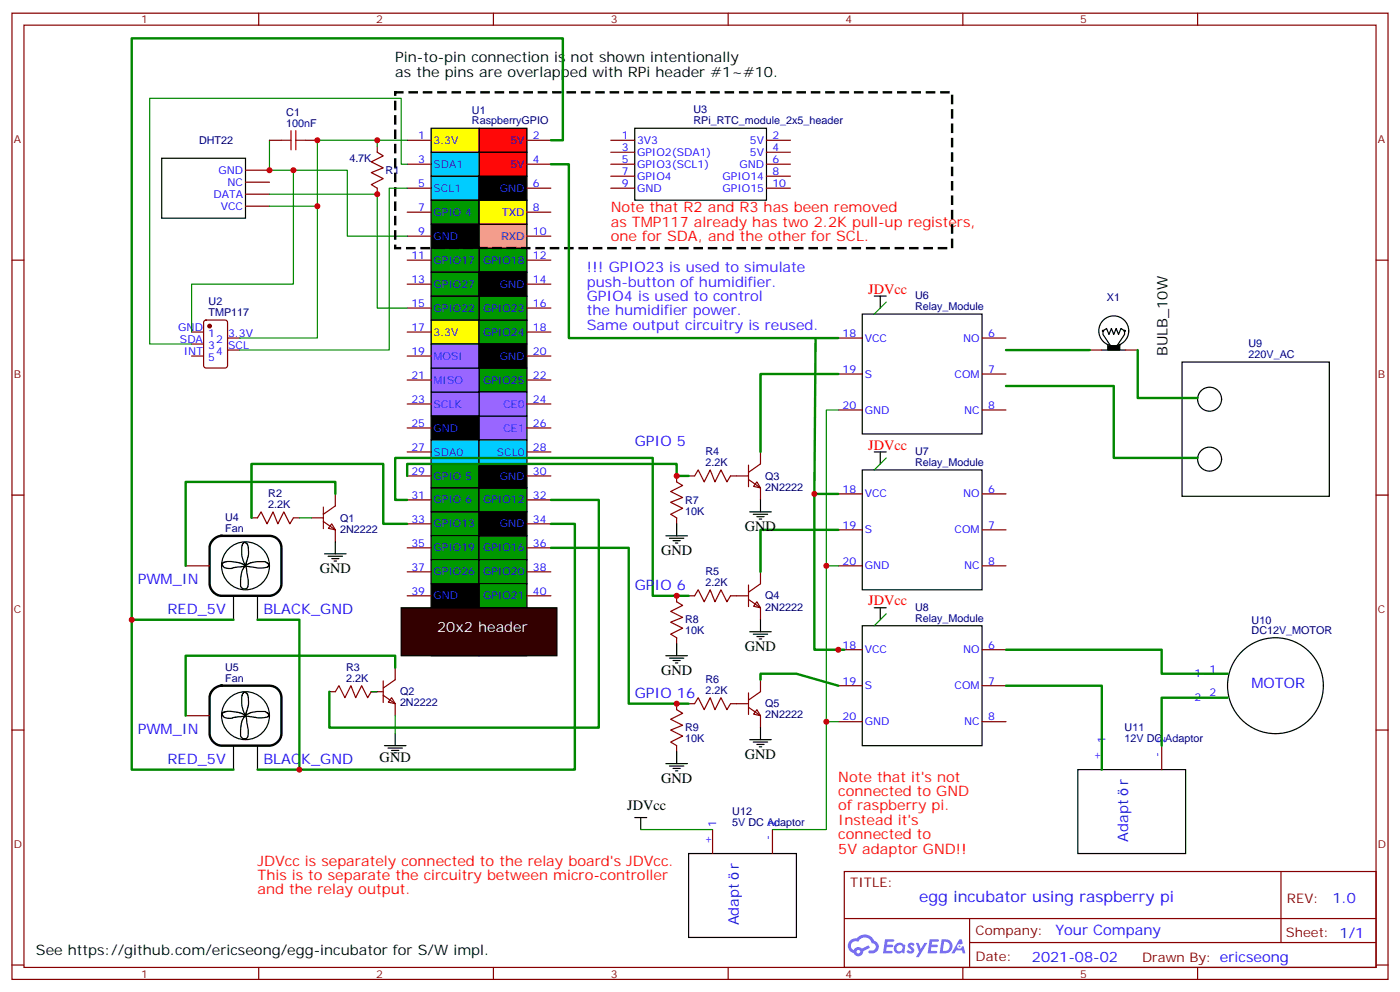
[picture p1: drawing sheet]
<svg xmlns="http://www.w3.org/2000/svg" width="412mm" height="292mm" viewBox="0 0 412 292" stroke-linecap="round" stroke-linejoin="round" font-family="sans-serif">
<g fill="none" stroke="#870000" stroke-width=".35">
<path d="M3.5 3.9h405.4v284.3h-405.4zM7.1 7.4h398.2v277.3h-398.2zM76.2 3.9v3.5M145.3 3.9v3.5M214.5 3.9v3.5M283.6 3.9v3.5M352.8 3.9v3.5M3.5 76.6h3.6M405.3 76.6h3.6M3.5 145.7h3.6M405.3 145.7h3.6M3.5 214.8h3.6"/>
<path d="M405.3 214.8h3.6M248.7 256.5h156.6v28.2h-156.6zM377.3 256.5v20.9M248.7 270.3h156.5M285.6 277.4h119.6M285.6 270.3v14.1M3.5 284h3.6M76.2 284.7v3.5M145.3 284.7v3.5M214.5 284.7v3.5M283.6 284.7v3.5M352.8 284.7v3.5"/>
<path d="M405.3 284h3.6"/>
</g>
<g fill="#5487ff">
<path d="M267.7 277.6a1.22 1.22 0 0 1 1.7 .3l-.4 .6a.47 .47 0 0 0-.3-.4 .47 .47 0 0 0-.5 .2l.1 .2a1.14 1.14 0 0 1 .8 1.8 1.14 1.14 0 0 1-1.9-.1l-.2-.1 .5-.6 .7 .4a.29 .29 0 0 0 .3-.2 .29 .29 0 0 0-.2-.3 1.04 1.04 0 0 1-.6-1.8z"/>
<path d="M260.7 276.4h2.4l.3 .2-.2 .5h-1.8l-.1 .9h1.5l.3 .4-.3 .3h-1.6l-.2 1.1 1.7 .1 .2 .3-.2 .3-2.6 .1z"/>
<path d="M273.8 276.4h2.4l.3 .2-.1 .5h-1.8l-.2 .9h1.6l.3 .4-.4 .3h-1.6l-.1 1.1 1.7 .1 .2 .3-.2 .3h-2.6z"/>
<path d="M282.6 276.4h.7l.3 1.3-.6 .3a.69 .69 0 0 0-1 .2 .69 .69 0 0 0 .4 1 .69 .69 0 0 0 .9-.6l.5-.3 .6 2.2h-.8l-.2-.8h-1.8l-.5 .8h-.8z"/>
<path d="M269.8 277.5h.8l.6 1.8 1.1-1.8h.9l-2.6 4.2h-.8l.9-1.6z"/>
<path d="M277.4 276.4l-.6 4.2h1.3a2.11 2.11 0 0 0 2.5-2.2 2.11 2.11 0 0 0-2.5-2zM278.1 277.1a1.39 1.39 0 0 1 1.7 1.5 1.39 1.39 0 0 1-1.8 1.2h-.3z"/>
<path d="M263.7 278a1.54 1.54 0 0 0-.1 2.2 1.54 1.54 0 0 0 2.2 .1l.6 .3 .3-2.3-.2-.3h-.4a1.49 1.49 0 0 0-2.4 0zM264 279a.94 .94 0 0 1 1.8 0 .94 .94 0 0 1-1.8 0z"/>
<path d="M250.4 276.8a2.18 2.18 0 0 0 1.1 3.7 1.44 1.44 0 0 0 1.6 .9 1.44 1.44 0 0 0 1.2-1.5l2-1-.5-.7-1.9 1a1.47 1.47 0 0 0-2.4 .4 1.39 1.39 0 0 1-.7-1.9 1.39 1.39 0 0 1 2-.5 2.12 2.12 0 0 1 2.2-1.3 2.12 2.12 0 0 1 1.9 1.7 1.14 1.14 0 0 1 1.1 1.4 1.14 1.14 0 0 1-1.7 .7 .43 .43 0 0 0-.5 .4 .43 .43 0 0 0 .4 .5 1.98 1.98 0 0 0 2.5-1.3 1.98 1.98 0 0 0-1.2-2.5 3.1 3.1 0 0 0-5.3-.7l-.9 .1zM252.3 280.1a.55 .55 0 0 1 1.1 0 .55 .55 0 0 1-1.1 0z"/>
<circle cx="282.6" cy="278.5" r=".26"/>
</g>
<g fill="#f00" stroke="#000" stroke-width=".35">
<path d="M141.1 44.8h14.1v7.1h-14.1z"/>
<path d="M141.1 37.7h14.1v7.1h-14.1z"/>
</g>
<path d="M141.1 108.3h14.1v7.1h-14.1z" fill="#090" stroke="#000" stroke-width=".35"/>
<g fill="#96f" stroke="#000" stroke-width=".35">
<path d="M141.1 122.4h14.1v7.1h-14.1z"/>
<path d="M141.1 115.4h14.1v7h-14.1z"/>
<path d="M127 115.4h14.1v7h-14.1z"/>
<path d="M127 108.3h14.1v7.1h-14.1z"/>
</g>
<path d="M127 94.2h14.1v7h-14.1z" fill="#ff0" stroke="#000" stroke-width=".35"/>
<path d="M127 101.2h14.1v7.1h-14.1z" fill="#96f" stroke="#000" stroke-width=".35"/>
<g fill="#0cf" stroke="#000" stroke-width=".35">
<path d="M127 51.9h14.1v7h-14.1z"/>
<path d="M127 44.8h14.1v7.1h-14.1z"/>
</g>
<g fill="#090" stroke="#000" stroke-width=".35">
<path d="M141.1 94.2h14.1v7h-14.1z"/>
<path d="M141.1 87.1h14.1v7.1h-14.1z"/>
<path d="M127 87.1h14.1v7.1h-14.1z"/>
<path d="M127 80.1h14.1v7h-14.1z"/>
<path d="M141.1 73h14.1v7.1h-14.1z"/>
<path d="M127 73h14.1v7.1h-14.1z"/>
</g>
<path d="M127 37.7h14.1v7.1h-14.1z" fill="#ff0" stroke="#000" stroke-width=".35"/>
<path d="M127 58.9h14.1v7.1h-14.1z" fill="#090" stroke="#000" stroke-width=".35"/>
<path d="M141.1 66h14.1v7h-14.1z" fill="#f96" stroke="#000" stroke-width=".35"/>
<path d="M141.1 58.9h14.1v7.1h-14.1z" fill="#fc3" stroke="#000" stroke-width=".35"/>
<path d="M141.1 51.9h14.1v7h-14.1zM127 66h14.1v7h-14.1zM141.1 80.1h14.1v7h-14.1zM141.1 101.2h14.1v7.1h-14.1zM127 122.4h14.1v7.1h-14.1z" fill="#000" stroke="#000" stroke-width=".35"/>
<g fill="none" stroke="#870000" stroke-width=".35">
<path d="M119.9 41.3h7.1M119.9 48.3h7.1M119.9 55.4h7.1M155.2 41.3h7.1M155.2 48.3h7.1M155.2 55.4h7.1M119.9 62.4h7.1M119.9 69.5h7.1M119.9 76.6h7.1M155.2 62.4h7.1M155.2 69.5h7.1M155.2 76.6h7.1"/>
<path d="M119.9 83.6h7.1M119.9 90.7h7.1M119.9 97.7h7.1M155.2 83.6h7.1M155.2 90.7h7.1M155.2 97.7h7.1M119.9 104.8h7.1M119.9 111.8h7.1M119.9 118.9h7.1M155.2 104.8h7.1M155.2 111.8h7.1M155.2 118.9h7.1"/>
<path d="M119.9 125.9h7.1M155.2 125.9h7.1"/>
</g>
<g fill="#0cf" stroke="#000" stroke-width=".35">
<path d="M127 129.5h14.1v7h-14.1z"/>
<path d="M141.1 129.5h14.1v7h-14.1z"/>
</g>
<g fill="#090" stroke="#000" stroke-width=".35">
<path d="M127 136.5h14.1v7.1h-14.1z"/>
<path d="M127 143.6h14.1v7h-14.1z"/>
<path d="M127 150.6h14.1v7.1h-14.1z"/>
<path d="M127 157.7h14.1v7h-14.1z"/>
<path d="M127 164.7h14.1v7.1h-14.1z"/>
<path d="M141.1 157.7h14.1v7h-14.1z"/>
<path d="M141.1 164.7h14.1v7.1h-14.1z"/>
<path d="M141.1 171.8h14.1v7.1h-14.1z"/>
<path d="M141.1 143.6h14.1v7h-14.1z"/>
</g>
<path d="M141.1 136.5h14.1v7.1h-14.1zM141.1 150.6h14.1v7.1h-14.1zM127 171.8h14.1v7.1h-14.1z" fill="#000" stroke="#000" stroke-width=".35"/>
<g fill="none" stroke="#870000" stroke-width=".35">
<path d="M119.9 133h7.1M155.2 133h7.1M119.9 140.1h7.1M119.9 147.1h7.1M119.9 154.2h7.1M155.2 140.1h7.1M155.2 147.1h7.1M155.2 154.2h7.1M119.9 161.2h7.1M119.9 168.3h7.1M119.9 175.3h7.1M155.2 161.2h7.1"/>
<path d="M155.2 168.3h7.1M155.2 175.3h7.1"/>
</g>
<path d="M141.1 178.9h14.1v7h-14.1z" fill="#c63" stroke="#000" stroke-width=".35"/>
<path d="M127 178.9h14.1v7h-14.1z" fill="#000" stroke="#000" stroke-width=".35"/>
<path d="M127 185.9h14.1v7.1h-14.1z" fill="#90f" stroke="#000" stroke-width=".35"/>
<path d="M141.1 185.9h14.1v7.1h-14.1z" fill="#000" stroke="#000" stroke-width=".35"/>
<g fill="none" stroke="#870000" stroke-width=".35">
<path d="M72.3 57.2h7.1M72.3 53.6h7.1M72.3 50.1h7.1M111.1 43v1.8l1.8 1.1-3.5 1.7 3.5 1.8-3.5 1.4 3.5 1.8-3.5 1.7 1.7 1.1v1.8M179.9 41.3h7.1M179.9 44.8h7.1M179.9 48.3h7.1M179.9 51.9h7.1M179.9 55.4h7.1M225.8 41.3h7M225.8 44.8h7M225.8 48.3h7"/>
<path d="M225.8 51.9h7M225.8 55.4h7M72.3 60.7h7.1M56.4 97.7h3.6M60.2 94.4l.5-.2h5.6l.7 .4v13l-.4 .6-5.9 .1-.7-.5v-12.9zM67 99.5h3.6M56.4 101.2h3.6M56.4 104.8h3.6M67 103h3.6M74.1 152.4h1.7l1.1-1.8 1.8 3.6 1.7-3.6 1.4 3.6 1.8-3.6 1.8 3.6 1-1.8h1.8M91.7 152.4h3.5M95.2 153.5l3.6 2.4v3.6"/>
<path d="M95.2 149.2v6.4M97.7 154.2l1.1 1.7-2.1-.4zM98.8 145.3v3.6l-3.6 2.4M54.7 166.5h7M116.4 196.5v3.5l-3.5 2.5M119.9 182.4h7.1M119.9 189.4h7.1M155.2 182.4h7.1M155.2 189.4h7.1M54.7 210.6h7M97 203.6h1.8l1-1.8 1.8 3.5 1.8-3.5 1.4 3.5 1.7-3.5 1.8 3.5 1.1-1.7h3.5M112.9 204.6l3.5 2.5v3.5"/>
<path d="M112.9 200.4v6.3M115.4 205.3l1 1.8-2-.5z"/>
</g>
<g fill="none" stroke="#000" stroke-width=".35">
<path d="M187 37.7h38.8v21.2h-38.8zM47.6 46.6h24.7v17.6h-24.7zM98.8 159.5v3.5M68.8 175.3v7.1M72.2 166.5l-1.2-.8-2.9-.5-1.9 .2-.8 .5 .6 1.1 .8 .3h1.4l.6-.3 3.2-.4M72.4 166.5l3.4 .7h1.6l1.4-.3 .3-.2v-.7l-1-.7h-2.4l-1.9 .3-1.4 .6 .8-2.9v-2.1l-.4-1.1-.9-.5-.7 1.1v2.9l.6 1.8 .7 1.4 .6 3.7v1.6l-.5 1.1-1 .1-.7-.8v-2.5l.5-2.2 .9-1.2M75.8 175.3v7.1M95.6 163h6.4M96.7 163.7h4.2M97.7 164.4h2.1M98.4 165.1h.7M68.8 219.4v7.1"/>
<path d="M72.2 210.6l-1.2-.8-2.9-.5-1.9 .2-.8 .5 .6 1.1 .8 .2 1.4 .1 .6-.3 3.2-.4M72.4 210.6l3.4 .7h1.6l1.4-.3 .3-.2v-.7l-1-.7h-2.4l-1.9 .3-1.4 .6 .8-2.9v-2.1l-.4-1.1-.9-.5-.7 1.1v2.9l.6 1.8 .7 1.4 .6 3.7v1.6l-.5 1.1-1 .1-.7-.8v-2.5l.5-2.2 .9-1.2M75.8 219.4v7.1M113.2 219.4h6.4M116.4 215.9v3.5M114.3 220.1h4.2M115.4 220.8h2.1M116.1 221.5h.7"/>
<circle cx="72.3" cy="166.5" r="7.1"/>
<circle cx="72.3" cy="210.6" r="7.1"/>
</g>
<path d="M79.4 41.3v8.8h22.9v19.4h17.6M79.4 57.2h31.7v33.5h8.8M86.4 50.1v33.5h-30v14.1M111.1 41.3v1.7M119.9 41.3h-26.4v19.4h-14.1M93.5 60.7v38.8h-22.9M88.2 152.4h3.5M109.4 203.6h1.7M116.4 210.6v5.3" fill="none" stroke="#008700" stroke-width=".35"/>
<circle cx="61.7" cy="96" r=".53" fill="#870000" stroke="#870000" stroke-width=".35"/>
<path d="M116.4 27.2h164.1v45.8h-164.1z" fill="none" stroke="#000" stroke-width=".71" stroke-dasharray="2.1 2.1"/>
<path d="M62.9 158.7a3.6 3.6 0 0 1 2.4-1h14.1a3.5 3.5 0 0 1 3.5 3.5v10.6a3.8 3.8 0 0 1-3.5 3.5h-14.1a3.8 3.8 0 0 1-3.6-3.5v-10.6a3.5 3.5 0 0 1 1.2-2.5zM62.9 202.8a3.6 3.6 0 0 1 2.4-1h14.1a3.5 3.5 0 0 1 3.5 3.5v10.6a3.8 3.8 0 0 1-3.5 3.5h-14.1a3.8 3.8 0 0 1-3.6-3.5v-10.6a3.5 3.5 0 0 1 1.2-2.5z" fill="none" stroke="#000" stroke-width=".71"/>
<path d="M162.3 41.3h3.5v-30h-127v171.1h30M74.1 152.4v-15.9h38.8v17.7h7M98.8 145.3v-3.5h-44.1v24.7M162.3 154.2h7v72.3h-93.5M162.3 147.1h14.1v67h-79.4v-10.5M38.8 182.4v44.1h30M75.8 182.4h12.4v44.1M116.4 196.5v-3.5h-61.7v17.6" fill="none" stroke="#008700" stroke-width=".71"/>
<path d="M118.2 178.9h45.8v14.1h-45.8z" fill="#300" stroke="#000" stroke-width=".35"/>
<g fill="none" stroke="#870000" stroke-width=".35">
<path d="M79.4 41.3h3.5M90 41.3h3.5M246.9 99.5h7.1M289.3 99.5h7M246.9 110.1h7.1M289.3 110.1h7M321 103h3.6M331.6 103h3.5M220.5 136.9v6.3M224 133v3.5l-3.5 2.5M246.9 120.6h7.1M289.3 120.6h7"/>
<path d="M199.3 140.1v1.7l1.8 1.1-3.5 1.7 3.5 1.8-3.5 1.4 3.5 1.8-3.5 1.7 1.7 1.1v1.8M202.8 140.1h1.8l1.1-1.8 1.7 3.5 1.8-3.5 1.4 3.5 1.8-3.5 1.7 3.5 1.1-1.7h5.3M220.5 141.1l3.5 2.5v3.5M223 141.8l1 1.8-2-.5zM246.9 145.3h7.1M246.9 155.9h7.1M289.3 145.3h7M289.3 155.9h7M199.3 175.3v1.8l1.8 1.1-3.5 1.7 3.5 1.8-3.5 1.4 3.5 1.8-3.5 1.7 1.7 1.1v1.7M202.8 175.3h1.8l1.1-1.7 1.7 3.5 1.8-3.5 1.4 3.5 1.8-3.5 1.7 3.5 1.1-1.8h5.3M220.5 176.4l3.5 2.5v3.5M220.5 172.2v6.3"/>
<path d="M223 177.1l1 1.8-2-.5zM224 168.3v3.5l-3.5 2.5M246.9 166.5h7.1M289.3 166.5h7M246.9 191.2h7.1M289.3 191.2h7M354.5 198.3h7.1M199.3 207.1v1.7l1.8 1.1-3.5 1.8 3.5 1.7-3.5 1.4 3.5 1.8-3.5 1.8 1.7 1v1.8M202.8 207.1h1.8l1.1-1.8 1.7 3.5 1.8-3.5 1.4 3.5 1.8-3.5 1.7 3.5 1.1-1.7h5.3M220.5 208.1l3.5 2.5v3.5M220.5 203.9v6.4M223 208.8l1 1.8-2-.4z"/>
<path d="M224 200v3.6l-3.5 2.4M246.9 201.8h7.1M246.9 212.4h7.1M289.3 201.8h7M289.3 212.4h7M324.6 219.4v7.1M342.2 219.4v7.1M354.5 205.3h7.1M209.9 244.1v7.1M227.5 244.1v7.1"/>
</g>
<g fill="none" stroke="#008700" stroke-width=".71">
<path d="M162.3 48.3h5.3v51.2h79.3M240.2 99.8l-.3 45.5h7M246.9 110.1h-22.9v22.9M296.3 113.6h31.8v21.2h24.7M296.3 103h24.7M335.1 103v14.1h17.7M119.9 140.1v-3.6h79.4v3.6h3.5M119.9 147.1h-3.5v-12.3h75.9v40.5h10.5M239.9 145.3v45.9h8.8M246.9 155.9h-22.9v12.4M162.3 161.2h22.9v45.9h17.6M296.3 191.2h45.9v7.1h19.4"/>
<path d="M224 200v-1.7h10.6l12.3 3.5M296.3 201.8h28.3v24.7M361.6 205.3h-19.4v14.1"/>
</g>
<g fill="none" stroke="#000" stroke-width=".35">
<path d="M254 92.4h35.3v35.3h-35.3zM257.5 87.1h3.6M259.3 87.1v3.6M324.9 97.7v.7l2.1 3.2M324.9 97.4l1.1-.7 .7 1.7 .7-1.7 .7 1.7 .7-1.7 .7 1.7 .7-1.7 1.1 .7M331.3 97.7v.7l-2.2 3.2M324.6 103h7M348.2 106.5h43.4v39.5h-43.4zM254 138.3h35.3v35.3h-35.3zM257.5 133h3.6M259.3 133v3.5M196.1 157.7h6.4"/>
<path d="M197.2 158.4h4.2M198.3 159.1h2.1M199 159.8h.7M199.3 154.2v3.5M220.8 150.6h6.4M221.9 151.3h4.2M223 152h2.1M223.7 152.8h.7M224 147.1v3.5M257.5 178.9h3.6M259.3 178.9v3.5M196.1 193h6.4"/>
<path d="M197.2 193.7h4.2M198.3 194.4h2.1M199 195.1h.7M199.3 189.4v3.6M220.8 185.9h6.4M221.9 186.6h4.2M223 187.3h2.1M223.7 188h.7M224 182.4v3.5M254 184.1h35.3v35.3h-35.3zM220.8 217.7h6.4M221.9 218.4h4.2"/>
<path d="M223 219.1h2.1M223.7 219.8h.7M224 214.1v3.6M196.1 224.7h6.4M197.2 225.4h4.2M198.3 226.1h2.1M199 226.8h.7M199.3 221.2v3.5M317.5 226.5h31.7v24.7h-31.7zM187 240.6h3.5M188.7 240.6v3.5M202.8 251.2h31.8v24.7h-31.8z"/>
<circle cx="328.1" cy="97.4" r="4.4"/>
<circle cx="356.3" cy="117.5" r="3.5"/>
<circle cx="356.3" cy="135.1" r="3.5"/>
<circle cx="375.7" cy="201.8" r="14.1"/>
</g>
<g fill="#000" stroke="#000" stroke-width=".35">
<path d="M326.3 101.6h3.5v-.2v1.6h-3.5z"/>
<circle cx="324.9" cy="97.4" r=".18"/>
<circle cx="331.3" cy="97.4" r=".18"/>
</g>
<path d="M119.9 55.4h-5.2v47.6h-44.1M119.9 48.3h-1.7v-19.4h-74.1v72.3h12.3M261.1 88.9l-3.6 3.5M246.9 120.6h-3.5v45.9h3.5M261.1 134.8l-3.6 3.5M243.4 166.5v45.9h3.5M261.1 180.6l-3.6 3.5M243.4 212.4v31.7h-15.9M188.7 244.1h21.2" fill="none" stroke="#008700" stroke-width=".35"/>
<path d="M85.7 38.5v5.6M87.1 38.5v5.6M82.9 41.3h2.8M87.1 41.3h2.9" fill="none" stroke="#a10000" stroke-width=".35"/>
<g fill="#c00">
<circle cx="111.1" cy="57.1" r=".88"/>
<circle cx="111.1" cy="41.3" r=".88"/>
<circle cx="93.5" cy="60.7" r=".88"/>
<circle cx="86.4" cy="50.1" r=".88"/>
<circle cx="38.8" cy="182.4" r=".88"/>
<circle cx="88.2" cy="226.5" r=".88"/>
<circle cx="239.9" cy="145.3" r=".88"/>
<circle cx="199.3" cy="140.1" r=".88"/>
<circle cx="199.3" cy="175.3" r=".88"/>
<circle cx="199.3" cy="207.1" r=".88"/>
<circle cx="243.4" cy="166.5" r=".88"/>
<circle cx="246.9" cy="191.2" r=".88"/>
<circle cx="243.4" cy="212.4" r=".88"/>
<circle cx="93.5" cy="41.3" r=".88"/>
<circle cx="79.4" cy="50.1" r=".88"/>
</g>
<text font-size="4.6" fill="#00f" x="270.8" y="265.5">egg incubator using raspberry pi</text>
<g font-size="4.2">
<text x="116.4" y="18.3">Pin-to-pin connection is not shown intentionally</text>
<text x="116.4" y="22.6">as the pins are overlapped with RPi header #1~#10.</text>
<text x="344" y="104.8" transform="rotate(-90 344 104.8)">BULB_10W</text>
<text x="219.4" y="156.3">GND</text>
<text x="194.7" y="163.3">GND</text>
<text x="94.2" y="168.6">GND</text>
<text x="219.4" y="191.6">GND</text>
<text x="194.7" y="198.6">GND</text>
<text x="111.8" y="224.3">GND</text>
<text x="219.4" y="223.3">GND</text>
<text x="194.7" y="230.4">GND</text>
<text x="184.7" y="238.5">JDVcc</text>
<text x="10.6" y="281.2">See https://github.com/ericseong/egg-incubator for S/W impl.</text>
</g>
<g font-size="4.2" fill="#f00">
<text x="179.9" y="62.4">Note that R2 and R3 has been removed</text>
<text x="179.9" y="66.7">as TMP117 already has two 2.2K pull-up registers,</text>
<text x="179.9" y="70.9">one for SDA, and the other for SCL.</text>
<text x="255.8" y="86.4">JDVcc</text>
<text x="255.8" y="132.3">JDVcc</text>
<text x="255.8" y="178.2">JDVcc</text>
<text x="246.9" y="230">Note that it's not</text>
<text x="246.9" y="234.2">connected to GND</text>
<text x="246.9" y="238.5">of raspberry pi.</text>
<text x="246.9" y="242.7">Instead it's</text>
<text x="246.9" y="246.9">connected to</text>
<text x="246.9" y="251.2">5V adaptor GND!!</text>
<text x="75.8" y="254.7">JDVcc is separately connected to the relay board's JDVcc.</text>
<text x="75.8" y="258.9">This is to separate the circuitry between micro-controller</text>
<text x="75.8" y="263.2">and the relay output.</text>
</g>
<g font-size="4.2" fill="#30f">
<text x="172.9" y="80.1">!!! GPIO23 is used to simulate</text>
<text x="172.9" y="84.3">push-button of humidifier.</text>
<text x="172.9" y="88.5">GPIO4 is used to control</text>
<text x="172.9" y="92.8">the humidifier power.</text>
<text x="172.9" y="97">Same output circuitry is reused.</text>
</g>
<g font-size="4.2" fill="#fff">
<text x="218.7" y="81.8">1K</text>
<text x="220.5" y="83.6">1K</text>
<text x="201.1" y="85.4">1K1K</text>
<text x="211.7" y="88.9">1K</text>
<text x="222.2" y="87.1">1K</text>
<text x="201.1" y="133">1K</text>
<text x="128.8" y="185.9">20x2 header</text>
<text x="269.9" y="235.3">1K</text>
<text x="162.3" y="252.9">2.2K</text>
</g>
<g font-size="4.2" fill="#00f">
<text x="187" y="131.2">GPIO 5</text>
<text x="40.6" y="171.8">PWM_IN</text>
<text x="187" y="173.6">GPIO 6</text>
<text x="49.4" y="180.6">RED_5V</text>
<text x="77.6" y="180.6">BLACK_GND</text>
<text x="368.7" y="202.5">MOTOR</text>
<text x="187" y="205.3">GPIO 16</text>
<text x="40.6" y="215.9">PWM_IN</text>
<text x="49.4" y="224.7">RED_5V</text>
<text x="77.6" y="224.7">BLACK_GND</text>
<text x="332.3" y="231" transform="rotate(-90 332.3 231)">r</text>
<text x="332.3" y="247.6" transform="rotate(-90 332.3 247.6)">Adapt</text>
<text x="217.7" y="255.7" transform="rotate(-90 217.7 255.7)">r</text>
<text x="392.5" y="265.7">1.0</text>
<text x="217.7" y="272.3" transform="rotate(-90 217.7 272.3)">Adapt</text>
<text x="310.9" y="275.3">Your Company</text>
<text x="304" y="283.1">2021-08-02</text>
</g>
<g font-size="3.9" fill="#800">
<text x="250.5" y="261.1">TITLE:</text>
<text x="379.1" y="265.7">REV:</text>
<text x="287.4" y="275.3">Company:</text>
<text x="378.7" y="275.9">Sheet: 1/1</text>
<text x="287.4" y="282.9">Date:</text>
<text x="336.4" y="283">Drawn By: ericseong</text>
</g>
<g font-size="3.2" fill="#800">
<text x="41.6" y="6.9">1</text>
<text x="110.8" y="6.9">2</text>
<text x="179.9" y="6.9">3</text>
<text x="249.1" y="6.9">4</text>
<text x="318.2" y="6.9">5</text>
<text x="4.1" y="42">A</text>
<text x="405.9" y="42">A</text>
<text x="4.1" y="111.1">B</text>
<text x="405.9" y="111.1">B</text>
<text x="4.1" y="180.3">C</text>
<text x="405.9" y="180.3">C</text>
<text x="4.1" y="249.4">D</text>
<text x="405.9" y="249.4">D</text>
<text x="41.6" y="287.7">1</text>
<text x="110.8" y="287.7">2</text>
<text x="179.9" y="287.7">3</text>
<text x="249.1" y="287.7">4</text>
<text x="318.2" y="287.7">5</text>
</g>
<g font-size="3.2" fill="#000080">
<text x="84.3" y="34.2">C1</text>
<text x="139" y="33.6">U1</text>
<text x="204.3" y="33.3">U3</text>
<text x="84.3" y="37.4">100nF</text>
<text x="139" y="36.6">RaspberryGPIO</text>
<text x="204.3" y="36.5">RPi_RTC_module_2x5_header</text>
<text x="58.6" y="42.3">DHT22</text>
<text x="102.9" y="47.8">4.7K</text>
<text x="113.6" y="51.2">R1</text>
<text x="61.4" y="89.7">U2</text>
<text x="269.5" y="88.1">U6</text>
<text x="326.1" y="88.6">X1</text>
<text x="61.4" y="93">TMP117</text>
<text x="269.5" y="91.4">Relay_Module</text>
<text x="367.8" y="105.5">220V_AC</text>
<text x="367.8" y="102.2">U9</text>
<text x="207.8" y="137.2">2.2K</text>
<text x="207.8" y="134">R4</text>
<text x="269.5" y="137.2">Relay_Module</text>
<text x="269.5" y="134">U7</text>
<text x="225.4" y="141.1">Q3</text>
<text x="79" y="149.6">2.2K</text>
<text x="79" y="146.3">R2</text>
<text x="201.8" y="148.2">R7</text>
<text x="225.4" y="144.4">2N2222</text>
<text x="66.3" y="153.4">U4</text>
<text x="100.2" y="153.5">Q1</text>
<text x="201.8" y="151.4">10K</text>
<text x="66.3" y="156.6">Fan</text>
<text x="100.2" y="156.7">2N2222</text>
<text x="207.8" y="172.5">2.2K</text>
<text x="207.8" y="169.3">R5</text>
<text x="225.4" y="179.7">2N2222</text>
<text x="225.4" y="176.4">Q4</text>
<text x="269.5" y="179.8">U8</text>
<text x="201.8" y="183.5">R8</text>
<text x="269.5" y="183.1">Relay_Module</text>
<text x="368.7" y="183.5">U10</text>
<text x="201.8" y="186.7">10K</text>
<text x="368.7" y="186.6">DC12V_MOTOR</text>
<text x="66.3" y="197.5">U5</text>
<text x="102" y="197.5">R3</text>
<text x="66.3" y="200.7">Fan</text>
<text x="102" y="200.7">2.2K</text>
<text x="207.8" y="201">R6</text>
<text x="117.8" y="207.9">2N2222</text>
<text x="117.8" y="204.6">Q2</text>
<text x="207.8" y="204.3">2.2K</text>
<text x="225.4" y="208.2">Q5</text>
<text x="201.8" y="215.2">R9</text>
<text x="225.4" y="211.4">2N2222</text>
<text x="331.3" y="215.2">U11</text>
<text x="201.8" y="218.5">10K</text>
<text x="331.3" y="218.4">12V DC Adaptor</text>
<text x="215.7" y="239.9">U12</text>
<text x="215.7" y="243.1">5V DC Adaptor</text>
</g>
<g font-size="3.2" fill="#00f">
<text x="123.2" y="40.9">1</text>
<text x="157" y="40.9">2</text>
<text x="183.2" y="40.9">1</text>
<text x="227.5" y="40.9">2</text>
<text x="123.2" y="48">3</text>
<text x="127.7" y="42.3">3.3V</text>
<text x="150.3" y="42.3">5V</text>
<text x="157" y="48">4</text>
<text x="183.2" y="44.4">3</text>
<text x="183.2" y="48">5</text>
<text x="187.7" y="42.3">3V3</text>
<text x="187.7" y="45.9">GPIO2(SDA1)</text>
<text x="220.9" y="42.3">5V</text>
<text x="220.9" y="45.9">5V</text>
<text x="227.5" y="44.4">4</text>
<text x="227.5" y="48">6</text>
<text x="64.3" y="51.2">GND</text>
<text x="127.7" y="49.4">SDA1</text>
<text x="150.3" y="49.4">5V</text>
<text x="183.2" y="51.5">7</text>
<text x="187.7" y="49.4">GPIO3(SCL1)</text>
<text x="187.7" y="52.9">GPIO4</text>
<text x="212.8" y="52.9">GPIO14</text>
<text x="217.8" y="49.4">GND</text>
<text x="227.5" y="51.5">8</text>
<text x="62.9" y="58.2">DATA</text>
<text x="67" y="54.7">NC</text>
<text x="123.2" y="55">5</text>
<text x="127.7" y="56.4">SCL1</text>
<text x="147.2" y="56.4">GND</text>
<text x="157" y="55">6</text>
<text x="183.2" y="55">9</text>
<text x="187.7" y="56.4">GND</text>
<text x="212.8" y="56.4">GPIO15</text>
<text x="227.5" y="55">10</text>
<text x="65" y="61.7">VCC</text>
<text x="123.2" y="62.1">7</text>
<text x="127.7" y="63.5">GPIO 4</text>
<text x="147.9" y="63.5">TXD</text>
<text x="157" y="62.1">8</text>
<text x="123.2" y="69.1">9</text>
<text x="127.7" y="70.6">GND</text>
<text x="147.7" y="70.6">RXD</text>
<text x="157" y="69.1">10</text>
<text x="121.2" y="76.2">11</text>
<text x="127.7" y="77.6">GPIO17</text>
<text x="142.3" y="77.6">GPIO18</text>
<text x="157" y="76.2">12</text>
<text x="121.2" y="83.3">13</text>
<text x="157" y="83.3">14</text>
<text x="127.7" y="84.7">GPIO27</text>
<text x="147.2" y="84.7">GND</text>
<text x="121.2" y="90.3">15</text>
<text x="127.7" y="91.7">GPIO22</text>
<text x="142.3" y="91.7">GPIO23</text>
<text x="157" y="90.3">16</text>
<text x="52.5" y="97.4">GND</text>
<text x="53" y="100.9">SDA</text>
<text x="61.3" y="99.1">1</text>
<text x="63.7" y="100.9">2</text>
<text x="67.2" y="99.1">3.3V</text>
<text x="121.2" y="97.4">17</text>
<text x="127.7" y="98.8">3.3V</text>
<text x="142.3" y="98.8">GPIO24</text>
<text x="157" y="97.4">18</text>
<text x="248.2" y="99.1">18</text>
<text x="254.7" y="100.5">VCC</text>
<text x="283.7" y="100.5">NO</text>
<text x="291" y="99.1">6</text>
<text x="54.1" y="104.4">INT</text>
<text x="61.3" y="102.7">3</text>
<text x="61.3" y="106.2">5</text>
<text x="63.7" y="104.4">4</text>
<text x="67.2" y="102.7">SCL</text>
<text x="121.2" y="104.4">19</text>
<text x="127.7" y="105.8">MOSI</text>
<text x="147.2" y="105.8">GND</text>
<text x="157" y="104.4">20</text>
<text x="121.2" y="111.5">21</text>
<text x="127.7" y="112.9">MISO</text>
<text x="142.3" y="112.9">GPIO25</text>
<text x="157" y="111.5">22</text>
<text x="248.2" y="109.7">19</text>
<text x="254.7" y="111.1">S</text>
<text x="281.2" y="111.1">COM</text>
<text x="291" y="109.7">7</text>
<text x="121.2" y="118.5">23</text>
<text x="127.7" y="119.9">SCLK</text>
<text x="148.3" y="119.9">CE0</text>
<text x="157" y="118.5">24</text>
<text x="121.2" y="125.6">25</text>
<text x="157" y="125.6">26</text>
<text x="248.2" y="120.3">20</text>
<text x="254.7" y="121.7">GND</text>
<text x="284" y="121.7">NC</text>
<text x="291" y="120.3">8</text>
<text x="127.7" y="127">GND</text>
<text x="148.3" y="127">CE1</text>
<text x="121.2" y="132.6">27</text>
<text x="127.7" y="134.1">SDA0</text>
<text x="146.3" y="134.1">SCL0</text>
<text x="157" y="132.6">28</text>
<text x="121.2" y="139.7">29</text>
<text x="127.7" y="141.1">GPIO 5</text>
<text x="147.2" y="141.1">GND</text>
<text x="157" y="139.7">30</text>
<text x="121.2" y="146.8">31</text>
<text x="127.7" y="148.2">GPIO 6</text>
<text x="142.3" y="148.2">GPIO12</text>
<text x="157" y="146.8">32</text>
<text x="248.2" y="145">18</text>
<text x="254.7" y="146.4">VCC</text>
<text x="283.7" y="146.4">NO</text>
<text x="291" y="145">6</text>
<text x="121.2" y="153.8">33</text>
<text x="127.7" y="155.2">GPIO13</text>
<text x="147.2" y="155.2">GND</text>
<text x="157" y="153.8">34</text>
<text x="248.2" y="155.6">19</text>
<text x="291" y="155.6">7</text>
<text x="121.2" y="160.9">35</text>
<text x="157" y="160.9">36</text>
<text x="254.7" y="157">S</text>
<text x="281.2" y="157">COM</text>
<text x="121.2" y="167.9">37</text>
<text x="127.7" y="162.3">GPIO19</text>
<text x="142.3" y="162.3">GPIO16</text>
<text x="157" y="167.9">38</text>
<text x="248.2" y="166.2">20</text>
<text x="254.7" y="167.6">GND</text>
<text x="284" y="167.6">NC</text>
<text x="291" y="166.2">8</text>
<text x="127.7" y="169.3">GPIO26</text>
<text x="142.3" y="169.3">GPIO20</text>
<text x="121.2" y="175">39</text>
<text x="127.7" y="176.4">GND</text>
<text x="142.3" y="176.4">GPIO21</text>
<text x="157" y="175">40</text>
<text x="127.7" y="183.8">GND</text>
<text x="150" y="183.8">TV</text>
<text x="248.2" y="190.9">18</text>
<text x="291" y="190.9">6</text>
<text x="254.7" y="192.3">VCC</text>
<text x="283.7" y="192.3">NO</text>
<text x="356.3" y="197.9">1</text>
<text x="248.2" y="201.4">19</text>
<text x="254.7" y="202.8">S</text>
<text x="281.2" y="202.8">COM</text>
<text x="291" y="201.4">7</text>
<text x="351.8" y="199.3">1</text>
<text x="351.8" y="206.4">2</text>
<text x="356.3" y="205">2</text>
<text x="248.2" y="212">20</text>
<text x="254.7" y="213.4">GND</text>
<text x="284" y="213.4">NC</text>
<text x="291" y="212">8</text>
<text x="325.6" y="218.7" transform="rotate(-90 325.6 218.7)">1</text>
<text x="343.3" y="218.7" transform="rotate(-90 343.3 218.7)">2</text>
<text x="324.2" y="223.8" transform="rotate(-90 324.2 223.8)">+</text>
<text x="341.8" y="222.6" transform="rotate(-90 341.8 222.6)">-</text>
<text x="211" y="243.4" transform="rotate(-90 211 243.4)">1</text>
<text x="228.6" y="243.4" transform="rotate(-90 228.6 243.4)">2</text>
<text x="209.5" y="248.5" transform="rotate(-90 209.5 248.5)">+</text>
<text x="227.2" y="247.3" transform="rotate(-90 227.2 247.3)">-</text>
</g>
</svg>
